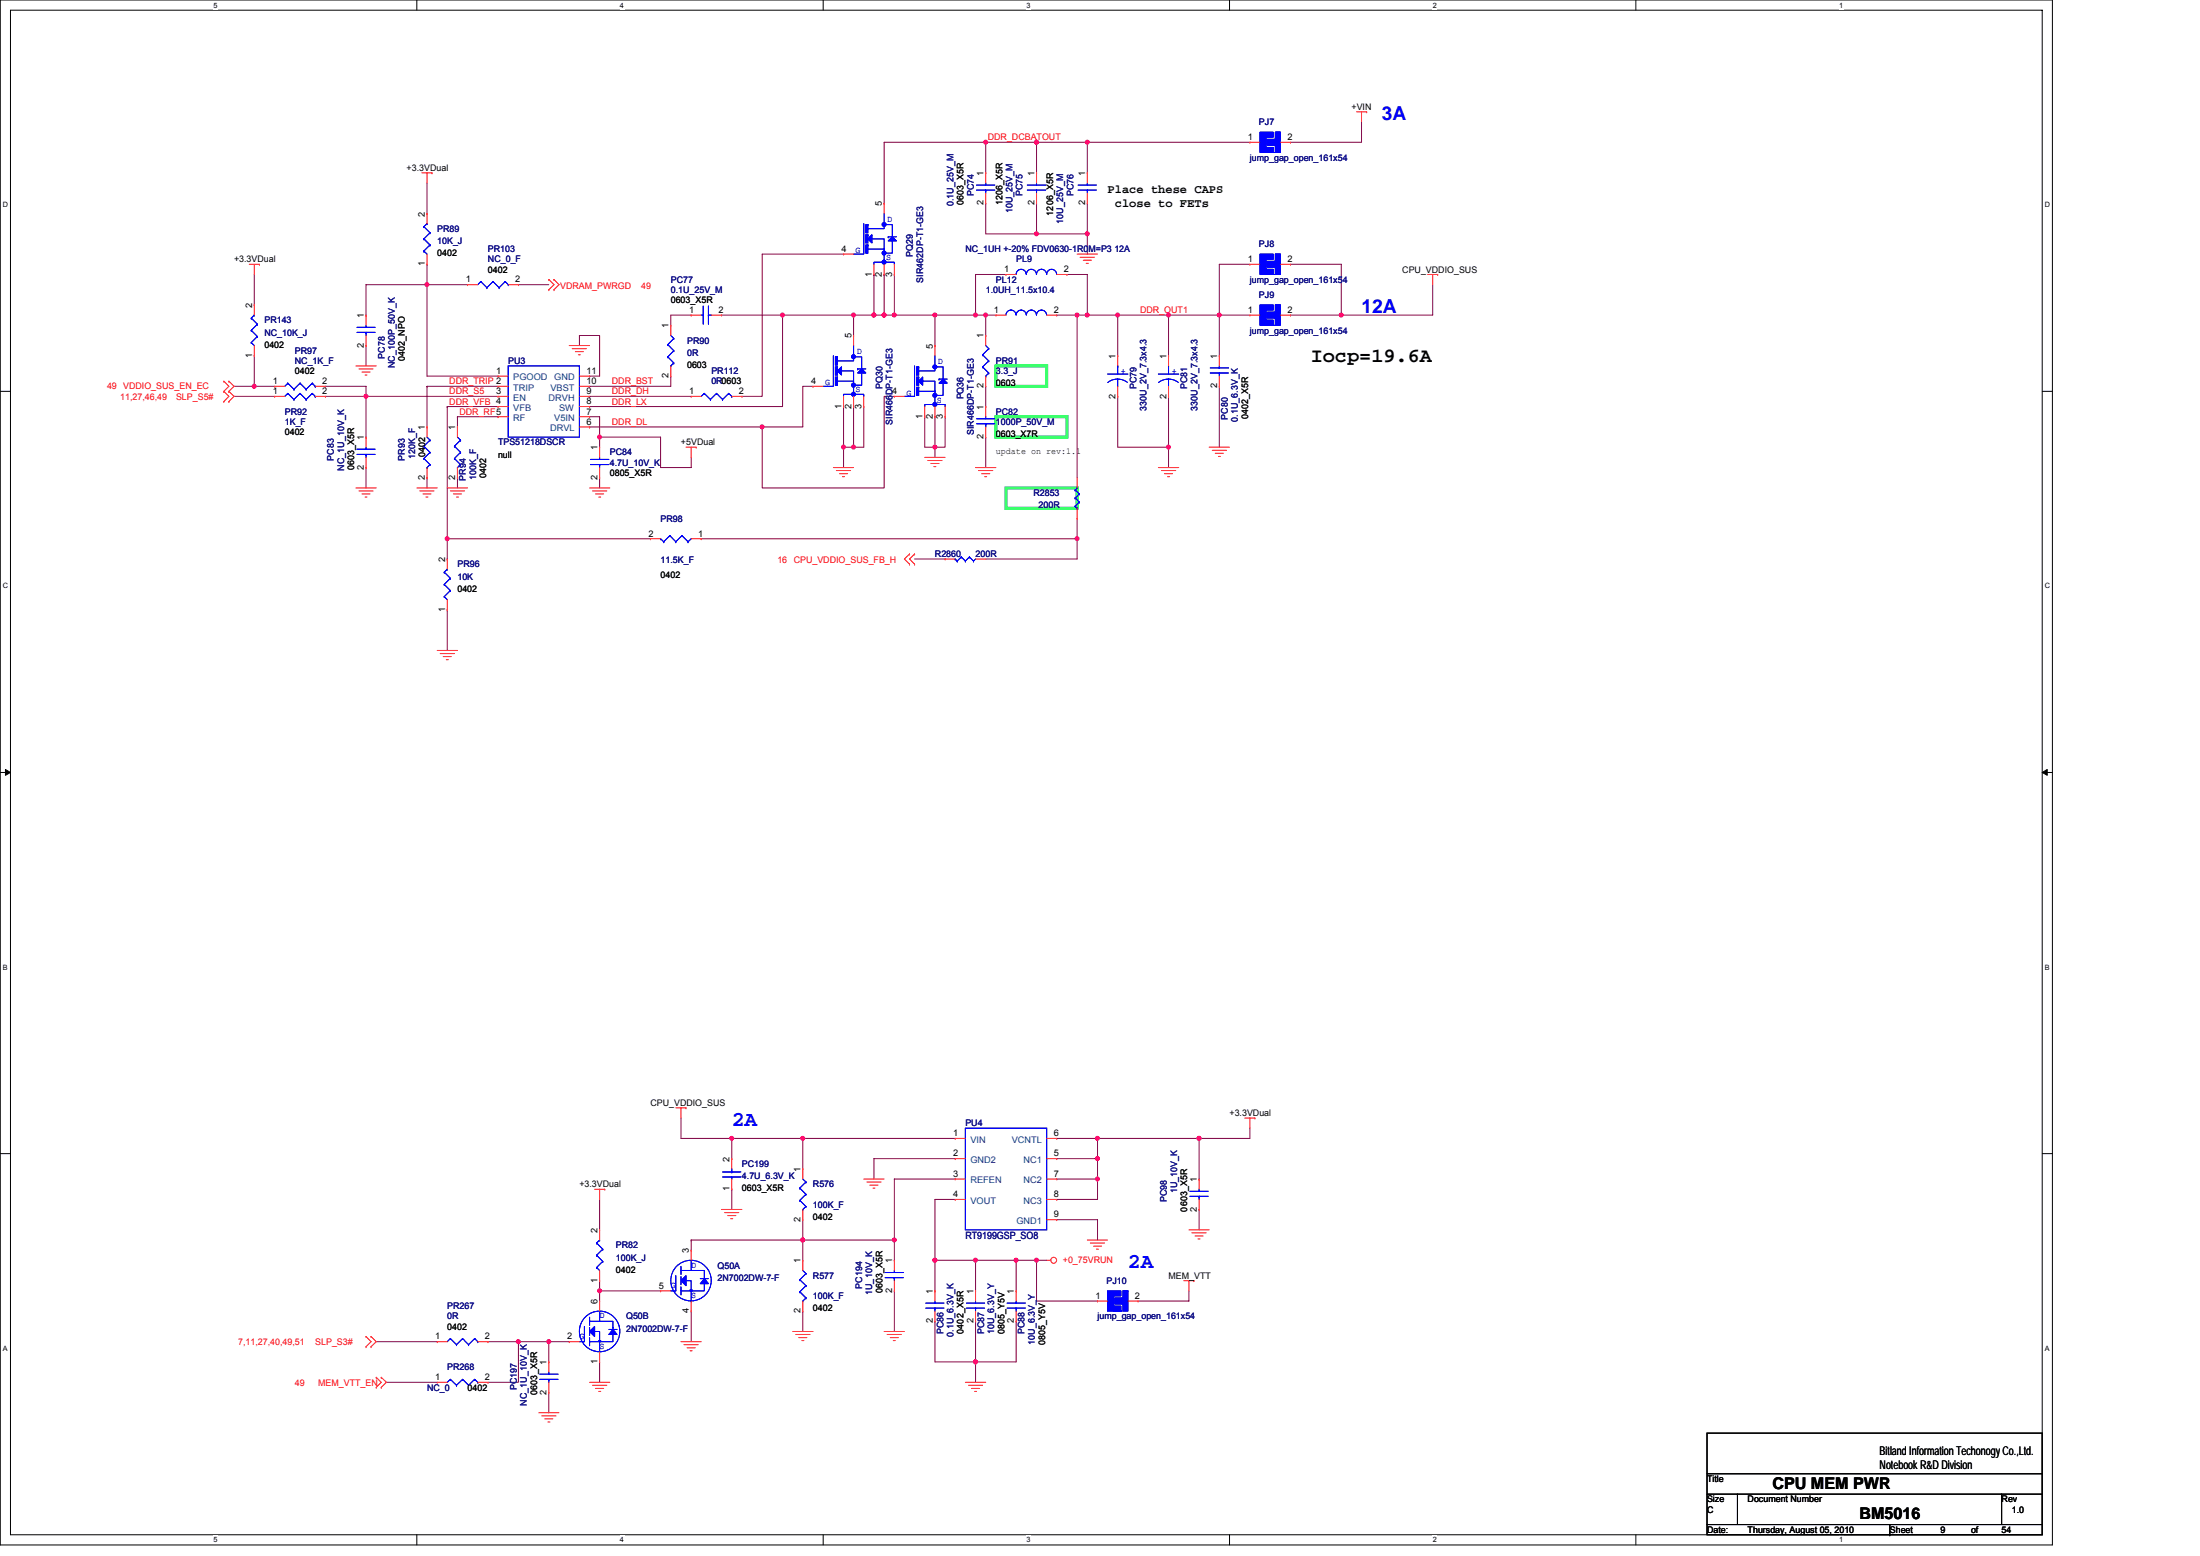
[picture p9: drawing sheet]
<svg xmlns="http://www.w3.org/2000/svg" width="297mm" height="210mm" viewBox="0 0 297 210" stroke-linecap="round" stroke-linejoin="round" font-family="sans-serif">
<path d="M0 0h277.1v208.5h-277.1zM1.4 1.4h274.3v205.7h-274.3z" fill="none" stroke="#000" stroke-width=".14"/>
<g fill="#fff">
<path d="M28.8 .1h.6v1.1h-.6z"/>
<path d="M28.8 207.3h.6v1.1h-.6z"/>
</g>
<path d="M56.3 0v1.4M56.3 207.1v1.4" fill="none" stroke="#000" stroke-width=".14"/>
<g fill="#fff">
<path d="M83.7 .1h.6v1.1h-.6z"/>
<path d="M83.7 207.3h.6v1.1h-.6z"/>
</g>
<path d="M111.1 0v1.4M111.1 207.1v1.4" fill="none" stroke="#000" stroke-width=".14"/>
<g fill="#fff">
<path d="M138.6 .1h.5v1.1h-.5z"/>
<path d="M138.6 207.3h.5v1.1h-.5z"/>
</g>
<path d="M166 0v1.4M166 207.1v1.4" fill="none" stroke="#000" stroke-width=".14"/>
<g fill="#fff">
<path d="M193.4 .1h.6v1.1h-.6z"/>
<path d="M193.4 207.3h.6v1.1h-.6z"/>
</g>
<path d="M220.9 0v1.4M220.9 207.1v1.4" fill="none" stroke="#000" stroke-width=".14"/>
<g fill="#fff">
<path d="M248.3 .1h.6v1.1h-.6z"/>
<path d="M248.3 207.3h.6v1.1h-.6z"/>
<path d="M.4 27.1h.7v1.1h-.7z"/>
<path d="M276.1 27.1h.7v1.1h-.7z"/>
<path d="M.4 78.5h.7v1.1h-.7z"/>
<path d="M276.1 78.5h.7v1.1h-.7z"/>
</g>
<path d="M0 52.8h1.4M275.7 52.8h1.4" fill="none" stroke="#000" stroke-width=".14"/>
<g fill="#fff">
<path d="M.4 130h.7v1.1h-.7z"/>
<path d="M276.1 130h.7v1.1h-.7z"/>
</g>
<path d="M0 104.2h1.4M275.7 104.2h1.4" fill="none" stroke="#000" stroke-width=".14"/>
<path d="M.7 103.8l.7 .4-.7 .4zM275.7 104.2l.7-.4v.8z" fill="#000" stroke="#000" stroke-width=".14"/>
<g fill="#fff">
<path d="M.4 181.4h.7v1.1h-.7z"/>
<path d="M276.1 181.4h.7v1.1h-.7z"/>
</g>
<path d="M0 155.7h1.4M275.7 155.7h1.4M230.5 193.4h45.2v13.7h-45.2zM230.5 198.9h45.2M230.5 201.6h45.2M230.5 205.7h45.2M234.6 201.6v4.1M255.2 207.1h.1M255.2 205.7v1.4M270.3 201.6v4.1" fill="none" stroke="#000" stroke-width=".14"/>
<path d="M134.5 49.4h6.8v2.7h-6.8zM134.5 56.2h9.6v2.8h-9.6zM135.8 65.8h9.6v2.8h-9.6z" fill="none" stroke="#00ff40" stroke-width=".4"/>
<g fill="none" stroke="#800040" stroke-width=".14">
<path d="M133.1 19.2h-13.7v8.2M133.1 19.2h.1M133.1 19.2v4.1M133.1 19.2h13.7M140 19.2h.1M140 19.2v4.1M146.8 19.2h.1M146.8 19.2h22M146.8 19.2v4.1M183.8 16.5v2.7h-9.6M34.3 37v4.1M57.7 38.4h.1"/>
<path d="M57.7 38.4h-8.3v4.1M57.7 35.7v2.7M57.7 24.7v4.1M57.7 38.4v12.4h9.5M57.7 38.4h5.4M70 38.4h4.1M113.9 34.3h-11v19.2h-2.7M118 37h.1M118 37v5.5M119.4 37h.1M119.4 37v5.5M120.8 37h.1"/>
<path d="M120.8 37v5.5M133.1 27.4v4.2h6.9M135.8 37h-4.1v5.5M140 27.4v4.2M140 31.6h.1M140 31.6h6.8M144.1 37h2.7v5.5M146.8 31.6h.1M146.8 27.4v4.2M146.8 31.6v2.7M168.8 35.7h-4.2v6.8M174.2 35.7h6.9v6.8"/>
<path d="M193.4 38.4v4.1h-12.3M31.6 53.5h5.5M34.3 52.1h.1M34.3 48v4.1h-2.7M34.3 52.1h2.8M43.9 53.5h5.5M43.9 52.1h5.5v1.4M49.4 46.6v2.8M49.4 53.5h.1M49.4 53.5h17.8M49.4 53.5v5.5M57.7 52.1h.1"/>
<path d="M57.7 52.1v5.5M57.7 52.1h9.5M60.4 54.9h6.8M60.4 54.9h.1M60.4 54.9v20.5M61.8 56.2h.1M61.8 56.2v1.4M61.8 56.2h5.4M78.2 46.6v-1.3h2.8v5.5h-1.4M79.6 56.2h1.4v2.8M79.6 53.5h.1M79.6 54.9h.1"/>
<path d="M79.6 52.1h.1M79.6 57.6h.1M79.6 53.5h13.7M81 59h8.2v4.1h4.1v-1.4M81 59h.1M81 59v1.3M90.6 50.8v1.3h-11M93.3 42.5h-2.7v1.4M97.4 42.5h8.3v12.4h-26.1M102.9 57.6h.1M105.7 42.5h.1M105.7 42.5h15.1"/>
<path d="M109.8 52.1h-1.4v5.5h-5.5M113.9 54.9v5.4M115.2 54.9v5.4M115.2 42.5v2.8M115.2 42.5h.1M116.6 54.9v5.4h-2.7M119.4 42.5h.1M120.8 42.5h5.4v4.1M120.8 53.5h-1.4v12.3h-16.5v-8.2h-23.3M124.9 56.2v4.1h1.3M126.2 42.5h.1M126.2 56.2v4.1"/>
<path d="M126.2 42.5h6.9M127.6 56.2v4.1h-1.4v1.4M131.7 42.5h.1M133.1 42.5v2.8M133.1 42.5h1.4M133.1 59v4.1M133.1 52.1v2.8M142.7 42.5h2.7M145.4 42.5h.1M145.4 42.5h1.4M145.4 42.5v22M146.8 42.5h.1"/>
<path d="M146.8 42.5h17.8M150.9 42.5h.1M150.9 42.5v5.5M150.9 53.5v6.8h6.9M157.8 42.5h.1M157.8 42.5v5.5M157.8 53.5v6.8M164.6 42.5h4.2M164.6 42.5v5.5M164.6 52.1v8.2M174.2 42.5h6.9M181.1 42.5h.1"/>
<path d="M49.4 63.1v2.7M57.7 64.5v1.3M60.4 72.7h.1M60.4 72.7h27.4M61.8 64.5v1.3M81 64.5v1.3M94.7 72.7h50.7M113.9 60.3v2.8M113.9 60.3h.1M115.2 60.3h.1M123.5 75.4h4.1M126.2 60.3h.1"/>
<path d="M145.4 72.7h.1M145.4 72.7v2.7h-12.3M145.4 70v2.7M157.8 60.3h.1M157.8 60.3v2.8M60.4 82.3v5.5M91.9 150.9v2.7h6.9M98.8 153.6h.1M98.8 153.6h9.6v4.1M98.8 153.6v2.8M108.4 153.6h.1M108.4 153.6h20.6"/>
<path d="M129 156.4h-11v2.7M129 159.1h-8.2v11M142.7 156.4h5.5M142.7 159.1h5.5M142.7 153.6h5.5v2.8M148.2 159.1v2.8h-5.5M148.2 156.4h.1M148.2 153.6h.1M148.2 156.4v2.7M161.9 153.6h.1M161.9 153.6v5.5M168.8 152.3v1.3h-20.6"/>
<path d="M81 174.2h.1M81 174.2h8.2M81 161.9v4.1M81 172.8v1.4M81 174.2v1.4M93.3 167.3v1.4M93.3 167.3h.1M93.3 176.9v4.2M93.3 167.3h27.5M98.8 160.5v2.7M108.4 176.9v2.8M108.4 164.6v2.7"/>
<path d="M108.4 167.3h.1M108.4 167.3v2.8M120.8 174.2v5.5M126.2 170.1h.1M126.2 178.3v5.5h11v-5.5M126.2 170.1v4.1M126.2 170.1h11M129 161.9h-2.8v8.2M131.7 170.1v4.1M131.7 178.3h.1M131.7 170.1h.1M131.7 178.3v8.2"/>
<path d="M137.2 170.1h.1M137.2 170.1h2.8M137.2 170.1v4.1M140 170.1h1.3M140 170.1h.1M140 170.1v5.5h8.2M142.7 164.6h5.5v2.7M160.5 174.2v1.4h-6.8M161.9 163.2v2.8M50.8 181.1h8.2M52.2 186.5h6.8M65.9 181.1h4.1v5.4h-4.1"/>
<path d="M70 181.1h.1M70 181.1h6.9M74.1 187.9v2.7M74.1 181.1v2.7M74.1 181.1h.1M81 183.8v2.7M131.7 183.8h.1"/>
</g>
<g fill="#f0f" stroke="#f0f" stroke-width=".14">
<circle cx="70" cy="181" r=".27"/>
<circle cx="126.2" cy="170.1" r=".27"/>
<circle cx="137.2" cy="170.1" r=".27"/>
<circle cx="131.7" cy="183.8" r=".27"/>
<circle cx="131.7" cy="170.1" r=".27"/>
<circle cx="98.8" cy="153.6" r=".27"/>
<circle cx="108.4" cy="153.6" r=".27"/>
<circle cx="148.2" cy="159.1" r=".27"/>
<circle cx="148.2" cy="156.3" r=".27"/>
<circle cx="120.7" cy="167.3" r=".27"/>
<circle cx="108.4" cy="167.3" r=".27"/>
<circle cx="146.8" cy="42.5" r=".27"/>
<circle cx="80.9" cy="174.2" r=".27"/>
<circle cx="74.1" cy="181" r=".27"/>
<circle cx="161.9" cy="153.6" r=".27"/>
<circle cx="148.2" cy="153.6" r=".27"/>
<circle cx="164.6" cy="42.5" r=".27"/>
<circle cx="181.1" cy="42.5" r=".27"/>
<circle cx="60.4" cy="72.7" r=".27"/>
<circle cx="120.7" cy="42.5" r=".27"/>
<circle cx="57.6" cy="38.4" r=".27"/>
<circle cx="139.9" cy="19.2" r=".27"/>
<circle cx="80.9" cy="59" r=".27"/>
<circle cx="102.9" cy="57.6" r=".27"/>
<circle cx="146.8" cy="19.2" r=".27"/>
<circle cx="133.1" cy="19.2" r=".27"/>
<circle cx="157.8" cy="42.5" r=".27"/>
<circle cx="150.9" cy="42.5" r=".27"/>
<circle cx="157.8" cy="60.3" r=".27"/>
<circle cx="118" cy="42.5" r=".27"/>
<circle cx="49.4" cy="53.5" r=".27"/>
<circle cx="146.8" cy="31.5" r=".27"/>
<circle cx="139.9" cy="31.5" r=".27"/>
<circle cx="145.4" cy="42.5" r=".27"/>
<circle cx="113.9" cy="60.3" r=".27"/>
<circle cx="133.1" cy="42.5" r=".27"/>
<circle cx="131.7" cy="42.5" r=".27"/>
<circle cx="119.4" cy="42.5" r=".27"/>
<circle cx="34.3" cy="52.1" r=".27"/>
<circle cx="145.4" cy="72.7" r=".27"/>
<circle cx="126.2" cy="42.5" r=".27"/>
<circle cx="139.9" cy="170.1" r=".27"/>
<circle cx="115.2" cy="42.5" r=".27"/>
<circle cx="105.6" cy="42.5" r=".27"/>
<circle cx="115.2" cy="60.3" r=".27"/>
<circle cx="126.2" cy="60.3" r=".27"/>
</g>
<g fill="none" stroke="#f00" stroke-width=".14">
<path d="M168.8 19.2h.1M168.8 19.2h1.3M172.9 19.2h1.3M174.2 19.2h.1M183.2 15.1h1.3M183.8 15.1v1.4M184.5 15.1h.1M33.7 35.7h1.3M34.3 35.7v1.3M35 35.7h.1M57 23.3h1.3M57.7 23.3v1.4"/>
<path d="M57.7 35.7h.1M57.7 28.8h.1M57.7 28.8v1.4M57.7 34.3v1.4M58.3 23.3h.1M63.1 38.4h.1M63.1 38.4h1.4M68.6 38.4h1.4M70 38.4h.1M74.1 37.7h.1M74.1 39.1h.1M74.1 37.7l.7 .7-.7 .7"/>
<path d="M74.8 37.7h.1M74.8 39.1h.1M74.8 37.7l.7 .7-.7 .7M113.9 34.3h.1M113.9 34.3h1.3M118 37h.1M118 35.7v1.3M119.4 37h.1M119.4 27.4h.1M119.4 27.4v1.4M119.4 35.7v1.3M120.8 37h.1"/>
<path d="M120.8 35.7v1.3M133.1 23.3h.1M133.1 27.4h.1M133.1 23.3v1.4M133.1 26.1v1.3M135.8 37h.1M135.8 37h1.4M140 23.3h.1M140 27.4h.1M140 23.3v1.4M140 26.1v1.3M142.7 37h1.4"/>
<path d="M144.1 37h.1M145.4 34.3h2.8M145.8 34.7h2M146.3 35.1h1.1M146.7 35.5h.2M146.8 23.3h.1M146.8 27.4h.1M146.8 23.3v1.4M146.8 26.1v1.3M168.8 35.7h.1M168.8 35.7h1.3M172.9 35.7h1.3"/>
<path d="M174.2 35.7h.1M192.8 37h1.3M193.4 37v1.4M194.1 37h.1M30.2 52.8h.1M30.2 51.4h.1M30.2 54.2h.1M30.2 51.4l.7 .7-.7 .7M30.2 52.8l.7 .7-.7 .7M30.9 51.4h.1M30.9 52.8h.1M30.9 54.2h.1"/>
<path d="M30.9 51.4l.7 .7-.7 .7M30.9 52.8l.7 .7-.7 .7M34.3 48h.1M34.3 41.1h.1M34.3 41.1v1.4M34.3 46.6v1.4M37.1 52.1h.1M37.1 53.5h.1M37.1 52.1h1.4M37.1 53.5h1.4M42.6 52.1h1.3M42.6 53.5h1.3"/>
<path d="M43.9 52.1h.1M43.9 53.5h.1M48 49.4h2.8M48.5 49.8h1.9M48.9 50.2h1.1M49.3 50.6h.2M49.4 59h.1M49.4 42.5h.1M49.4 46.6h.1M49.4 42.5v1.4M49.4 45.3v1.3M49.4 59v1.3"/>
<path d="M57.7 57.6h.1M57.7 57.6v1.4M61.8 57.6h.1M61.8 57.6v1.4M67.2 50.8h.1M67.2 52.1h.1M67.2 53.5h.1M67.2 54.9h.1M67.2 56.2h.1M67.2 52.1h1.4M67.2 53.5h1.4M67.2 50.8h1.4"/>
<path d="M67.2 54.9h1.4M67.2 56.2h1.4M76.9 46.6h2.7M77.3 47.1h1.9M77.7 47.5h1.1M78.1 47.9h.3M78.2 52.1h1.4M78.2 53.5h1.4M78.2 50.8h1.4M78.2 54.9h1.4M78.2 56.2h1.4M78.2 57.6h1.4"/>
<path d="M79.6 53.5h.1M79.6 54.9h.1M79.6 56.2h.1M79.6 57.6h.1M79.6 52.1h.1M79.6 50.8h.1M90.6 43.9h.1M90.6 50.8h.1M90.6 43.9v1.4M90.6 49.4v1.4M93.3 42.5h.1M93.3 53.5h.1"/>
<path d="M93.3 53.5h1.4M93.3 42.5h1.4M96.1 42.5h1.3M97.4 42.5h.1M98.8 53.5h1.4M100.2 53.5h.1M109.8 52.1h.1M109.8 52.1h1.3M113.9 54.9h.1M113.9 53.5v1.4M115.2 54.9h.1M115.2 45.3h.1"/>
<path d="M115.2 45.3v1.3M115.2 53.5v1.4M116.6 54.9h.1M116.6 53.5v1.4M120.8 53.5h.1M120.8 53.5h1.3M124.9 56.2h.1M124.9 54.9v1.3M126.2 56.2h.1M126.2 46.6h.1M126.2 46.6v1.4M126.2 54.9v1.3"/>
<path d="M127.6 56.2h.1M127.6 54.9v1.3M133.1 54.9h.1M133.1 59h.1M133.1 45.3h.1M133.1 52.1h.1M133.1 45.3v1.3M133.1 50.8v1.3M133.1 54.9v1.3M133.1 57.6v1.4M134.5 42.5h.1M134.5 42.5h1.3"/>
<path d="M141.3 42.5h1.4M142.7 42.5h.1M150.9 48h.1M150.9 53.5h.1M150.9 48v1.4M150.9 52.1v1.4M157.8 48h.1M157.8 53.5h.1M157.8 48v1.4M157.8 52.1v1.4M164.6 48h.1M164.6 52.1h.1"/>
<path d="M164.6 48v1.4M164.6 50.8v1.3M168.8 42.5h.1M168.8 42.5h1.3M172.9 42.5h1.3M174.2 42.5h.1M48 65.8h2.8M48.5 66.3h1.9M48.9 66.7h1.1M49.3 67.1h.2M49.4 63.1h.1M49.4 61.7v1.4"/>
<path d="M56.3 65.8h2.7M56.7 66.3h1.9M57.1 66.7h1.1M57.5 67.1h.3M57.7 64.5h.1M57.7 63.1v1.4M60.4 65.8h2.7M60.4 75.4h.1M60.4 75.4v1.4M60.8 66.3h1.9M61.2 66.7h1.1M61.6 67.1h.3"/>
<path d="M61.8 64.5h.1M61.8 63.1v1.4M79.6 65.8h2.7M80 66.3h1.9M80.4 66.7h1.1M80.8 67.1h.3M81 60.3h.1M81 64.5h.1M81 60.3v1.4M81 63.1v1.4M87.8 72.7h.1M87.8 72.7h1.4"/>
<path d="M92.6 60.3h1.4M93.3 60.3v1.4M93.3 72.7h1.4M94 60.3h.1M94.7 72.7h.1M112.5 63.1h2.7M112.9 63.5h1.9M113.3 63.9h1.1M113.7 64.3h.3M122.8 74.8h.1M122.8 76.1h.1M122.8 74.8l-.7 .6 .7 .7"/>
<path d="M123.5 74.8h.1M123.5 76.1h.1M123.5 74.8l-.7 .6 .7 .7M124.9 61.7h2.7M125.3 62.1h1.9M125.7 62.5h1.1M126.1 63h.3M127.6 75.4h.1M127.6 75.4h1.4M131.7 63.1h2.8M131.7 75.4h1.4M132.1 63.5h1.9"/>
<path d="M132.5 63.9h1.1M132.9 64.3h.3M145.4 64.5v1.3M145.4 70h.1M145.4 68.6v1.4M156.4 63.1h2.7M156.8 63.5h1.9M157.2 63.9h1.1M157.6 64.3h.3M163.3 60.3h2.7M163.7 60.8h1.9M164.1 61.2h1.1"/>
<path d="M164.5 61.6h.3M59 87.8h2.8M59.4 88.2h2M59.8 88.6h1.1M60.3 89h.2M60.4 82.3h.1M60.4 80.9v1.4M91.2 149.5h1.4M91.9 149.5v1.4M92.6 149.5h.1M98.8 156.4h.1M98.8 156.4v1.3"/>
<path d="M98.8 159.1v1.4M108.4 157.7h.1M108.4 157.7v1.4M116.6 159.1h2.8M117 159.5h2M117.5 159.9h1.1M129 156.4h.1M129 153.6h.1M129 159.1h.1M129 156.4h1.3M129 153.6h1.3M129 159.1h1.3"/>
<path d="M141.3 156.4h1.4M141.3 153.6h1.4M141.3 159.1h1.4M142.7 156.4h.1M142.7 153.6h.1M142.7 159.1h.1M161.9 159.1h.1M161.9 159.1v1.4M168.1 150.9h1.3M168.8 150.9v1.4M169.4 150.9h.1M80.3 160.5h1.4"/>
<path d="M81 160.5v1.4M81 172.8h.1M81 166h.1M81 175.6h.1M81 166v1.3M81 171.4v1.4M81 175.6v1.3M81.7 160.5h.1M89.2 174.2h.1M89.2 174.2h1.4M93.3 168.7h.1M93.3 176.9h.1"/>
<path d="M93.3 168.7v1.4M93.3 175.6v1.3M97.4 163.2h2.8M97.8 163.6h2M98.3 164h1.1M98.7 164.5h.2M98.8 160.5h.1M107 179.7h2.8M108.4 170.1h.1M108.4 176.9h.1M108.4 164.6h.1M108.4 163.2v1.4"/>
<path d="M108.4 170.1v1.3M108.4 175.6v1.3M117.9 160.3h.2M119.4 179.7h2.7M120.8 170.1h.1M120.8 174.2h.1M120.8 170.1v1.3M120.8 172.8v1.4M126.2 174.2h.1M126.2 178.3h.1M126.2 174.2v1.4M126.2 176.9v1.4"/>
<path d="M129 161.9h.1M129 161.9h1.3M131.7 174.2h.1M131.7 178.3h.1M131.7 174.2v1.4M131.7 176.9v1.4M137.2 174.2h.1M137.2 178.3h.1M137.2 174.2v1.4M137.2 176.9v1.4M141.3 170.1h.6M141.3 161.9h1.4"/>
<path d="M141.3 164.6h1.4M142.7 161.9h.1M142.7 164.6h.1M146.8 167.3h2.7M147.2 167.7h1.9M147.6 168.2h1.1M148 168.6h.3M148.2 175.6h.1M148.2 175.6h1.3M152.3 175.6h1.4M153.7 175.6h.1M159.8 172.8h1.4"/>
<path d="M160.5 166h2.8M160.5 172.8v1.4M160.9 166.4h2M161.2 172.8h.1M161.4 166.8h1.1M161.8 167.2h.2M161.9 163.2h.1M161.9 161.9v1.3M49.4 181.7h.1M49.4 180.4h.1M49.4 180.4l.7 .7-.7 .6M50.1 180.4h.1"/>
<path d="M50.1 181.7h.1M50.1 180.4l.7 .7-.7 .6M50.8 187.2h.1M50.8 185.9h.1M50.8 185.9l.7 .6-.7 .7M51.5 185.9h.1M51.5 187.2h.1M51.5 185.9l.7 .6-.7 .7M59 181.1h.1M59 186.5h.1M59 181.1h1.4M59 186.5h1.4"/>
<path d="M64.5 181.1h1.4M64.5 186.5h1.4M65.9 181.1h.1M65.9 186.5h.1M72.7 190.6h2.8M73.1 191.1h2M73.6 191.5h1.1M74 191.9h.2M74.1 183.8h.1M74.1 187.9h.1M74.1 183.8v1.4M74.1 186.5v1.4"/>
<path d="M76.9 181.1h.1M76.9 181.1h1.3M79.6 186.5h2.7M80 186.9h1.9M80.4 187.4h1.1M80.8 187.8h.3M81 183.8h.1M81 182.4v1.4M91.9 181.1h2.8M92.3 181.5h2M92.8 181.9h1.1M93.2 182.3h.2"/>
<path d="M107.4 180.1h2M107.8 180.5h1.1M108.3 180.9h.2M119.8 180.1h1.9M120.2 180.5h1.1M120.6 180.9h.3M130.3 186.5h2.8M130.8 186.9h1.9M131.2 187.4h1.1M131.6 187.8h.2"/>
<circle cx="142.3" cy="170.1" r=".4"/>
</g>
<g fill="none" stroke="#00f" stroke-width=".14">
<path d="M172.2 17.8h.7M57.2 33.9h.1M57.2 32.2h.1M57.2 30.6h.1M57.2 33.9l.5 .4M57.2 32.2l.9 .9M57.2 30.6l.9 .8M57.7 30.2h.1M57.7 30.2l-.5 .4M58.1 33.1h.1M58.1 31.4h.1M58.1 33.1l-.9 .8"/>
<path d="M58.1 31.4l-.9 .8M64.9 38h.1M64.9 38l-.4 .4M64.9 38l.8 .8M65.7 38.8h.1M66.6 38h.1M66.6 38l-.9 .8M66.6 38l.8 .8M67.4 38.8h.1M68.2 38h.1M68.2 38l-.8 .8M68.2 38l.4 .4"/>
<path d="M68.6 38.4h.1M116.6 30.2v4.1h-1.4M117.2 33.6h2.2M117.2 32.2h2.2v1.4M118 35.7v-.3h2.8v.3M119.4 28.8v2.1h-2.2M119.4 33.6v2.1M119.4 30.3h1.1v3.9h-1.1M119.9 32h.1M119.9 32h1.1M131.8 25.7h2.5M131.8 25h2.5"/>
<path d="M133.1 24.7v.3M133.1 25.7h.1M133.1 25.7v.4M137.2 37a.68 .68 0 0 1 .7-.7 .68 .68 0 0 1 .7 .7 .69 .69 0 0 1 .6-.7 .69 .69 0 0 1 .7 .7 .69 .69 0 0 1 .7-.7 .69 .69 0 0 1 .7 .7M138.7 25.7h2.5M138.7 25h2.5M140 24.7v.3M140 25.7h.1M140 25.7v.4M141.3 37a.67 .67 0 0 1 .7-.7 .67 .67 0 0 1 .7 .7M145.6 25.7h2.4M145.6 25h2.4"/>
<path d="M146.8 24.7v.3M146.8 25.7h.1M146.8 25.7v.4M172.2 34.3h.7M33.9 46.2h.1M33.9 44.6h.1M33.9 42.9h.1M33.9 46.2l.4 .4M33.9 44.6l.9 .8M33.9 42.9l.9 .9M34.3 42.5h.1M34.3 42.5l-.4 .4"/>
<path d="M34.8 45.4h.1M34.8 43.8h.1M34.8 45.4l-.9 .8M34.8 43.8l-.9 .8M38.9 51.7h.1M38.9 53.1h.1M38.9 51.7l-.4 .4M38.9 51.7l.8 .8M38.9 53.1l-.4 .4M38.9 53.1l.8 .8M39.7 52.5h.1M39.7 53.9h.1"/>
<path d="M40.5 51.7h.1M40.5 53.1h.1M40.5 51.7l-.8 .8M40.5 51.7l.8 .8M40.5 53.1l-.8 .8M40.5 53.1l.8 .8M41.3 52.5h.1M41.3 53.9h.1M42.2 51.7h.1M42.2 53.1h.1M42.2 51.7l-.9 .8M42.2 51.7l.4 .4"/>
<path d="M42.2 53.1l-.9 .8M42.2 53.1l.4 .4M42.6 52.1h.1M42.6 53.5h.1M48.2 44.9h2.4M48.2 44.2h2.4M49.4 43.9v.3M49.4 44.9h.1M49.4 44.9v.4M57.7 59l.4 .4M58.1 59.4h.1M58.1 59.4l-.9 .8"/>
<path d="M61.8 59l.4 .4M62.2 59.4h.1M62.2 59.4l-.8 .8M68.6 49.4h9.6v9.6h-9.6zM90.2 46.5h.1M90.2 48.2h.1M90.2 46.5l.8 .8M90.2 48.2l.8 .8M90.6 49.4h.1M90.6 45.3l.4 .4M91 45.7h.1M91 47.3h.1"/>
<path d="M91 49h.1M91 45.7l-.8 .8M91 47.3l-.8 .9M91 49l-.4 .4M94.7 42.5h.3M95 41.3v2.5M95.1 53.1h.1M95.1 53.1l-.4 .4M95.1 53.1l.8 .8M95.6 41.3v2.5M95.6 42.5h.1M95.6 42.5h.5"/>
<path d="M95.9 53.9h.1M96.7 53.1h.1M96.7 53.1l-.8 .8M96.7 53.1l.9 .8M97.6 53.9h.1M98.4 53.1h.1M98.4 53.1l-.8 .8M98.4 53.1l.4 .4M98.8 53.5h.1M112.5 48v4.1h-1.4M113.1 51.4h2.1M113.1 50.1h2.1v1.3"/>
<path d="M113.9 53.5v-.3h2.7v.3M115.2 46.6v2.1h-2.1M115.2 51.4v2.1M115.2 48.2h1.1v3.8h-1.1M115.8 49.8h.1M115.8 49.8h1.1M123.5 49.4v4.1h-1.4M124 52.8h2.2M124 51.4h2.2v1.4M124.9 54.9v-.3h2.7v.3M126.2 48v2.1h-2.2M126.2 52.8v2.1"/>
<path d="M126.2 49.5h1.1v3.9h-1.1M126.8 51.2h.1M126.8 51.2h1.1M131.8 57.2h2.5M131.8 56.5h2.5M132.7 47.9h.1M132.7 49.5h.1M132.7 47.9l.8 .8M132.7 49.5l.8 .8M133.1 56.2v.3M133.1 57.2h.1M133.1 50.8h.1"/>
<path d="M133.1 57.2v.4M133.1 46.6l.4 .5M133.5 47.1h.1M133.5 48.7h.1M133.5 50.3h.1M133.5 47.1l-.8 .8M133.5 48.7l-.8 .8M133.5 50.3l-.4 .5M135.8 42.5a.68 .68 0 0 1 .7-.7 .68 .68 0 0 1 .7 .7M137.2 42.5a.68 .68 0 0 1 .7-.7 .68 .68 0 0 1 .7 .7 .69 .69 0 0 1 .6-.7 .69 .69 0 0 1 .7 .7 .69 .69 0 0 1 .7-.7 .69 .69 0 0 1 .7 .7M149.5 50.5h2.8M150.9 51.2v.9"/>
<path d="M150.9 49.4h.1M150.9 49.4v1.1M152.2 51.6a2.14 2.14 0 0 0-1.3-.4 2.05 2.05 0 0 0-1.3 .4M156.4 50.5h2.7M157.8 51.2a2.14 2.14 0 0 1 1.3 .4M157.8 51.2a2.05 2.05 0 0 0-1.4 .4M157.8 51.2v.9M157.8 49.4h.1M157.8 49.4v1.1M163.4 50.3h2.5M163.4 49.7h2.5M164.6 49.4v.3"/>
<path d="M164.6 50.3h.1M164.6 50.3v.5M172.2 41.1h.7M48.2 61.3h2.4M48.2 60.6h2.4M49.4 60.3v.3M49.4 61.3h.1M49.4 61.3v.4M57.2 60.2h.1M57.2 61.9h.1M57.2 60.2l.9 .8M57.2 61.9l.9 .8"/>
<path d="M57.7 63.1h.1M58.1 61h.1M58.1 62.7h.1M58.1 61l-.9 .9M58.1 62.7l-.4 .4M60 78.9h.1M60 77.2h.1M60 78.9l.8 .8M60 77.2l.8 .8M60.4 76.8h.1M60.4 76.8l-.4 .4M60.8 79.7h.1"/>
<path d="M60.8 78h.1M60.8 79.7l-.8 .8M60.8 78l-.8 .9M61.4 60.2h.1M61.4 61.9h.1M61.4 60.2l.8 .8M61.4 61.9l.8 .8M61.8 63.1h.1M62.2 61h.1M62.2 62.7h.1M62.2 61l-.8 .9M62.2 62.7l-.4 .4"/>
<path d="M79.7 62.7h2.5M79.7 62h2.5M81 61.7v.3M81 62.7h.1M81 62.7v.4M89.2 72.7h.1M89.2 72.7l.4 .4M89.6 73.1h.1M90.4 72.3h.1M90.4 72.3l.8 .8M90.4 72.3l-.8 .8M91.2 73.1h.1"/>
<path d="M92.1 72.3h.1M92.1 72.3l.8 .8M92.1 72.3l-.9 .8M92.9 73.1h.1M93.3 72.7l-.4 .4M129 75.4h.1M129 75.4l.2 .3M129.2 75.7h.1M129.8 75.2h.1M129.8 75.2l.5 .5M129.8 75.2l-.6 .5M130.3 75.7h.1"/>
<path d="M130.9 75.2h.1M130.9 75.2l.5 .5M130.9 75.2l-.6 .5M131.4 75.7h.1M131.7 75.4l-.3 .3M145.2 66.1h.1M145.2 67.2h.1M145.2 68.3h.1M145.2 66.1l.5 .6M145.2 67.2l.5 .6M145.2 68.3l.2 .3M145.4 68.6h.1"/>
<path d="M145.4 65.8l-.2 .3M145.7 66.7h.1M145.7 67.8h.1M145.7 66.7l-.5 .5M145.7 67.8l-.5 .5M60 80.5h.1M60 80.5l.4 .4M97.6 158.2h2.4M97.6 158.8h2.4M98.8 158.8v.3M98.8 158.2h.1M98.8 157.7v.5"/>
<path d="M108.4 159.1l.4 .4M108.8 159.5h.1M108.8 159.5l-.8 .8M130.3 152.3h11v13.7h-11zM78.9 179v2.1h-.7M79.6 178.3h1.4M79.6 179.1v1.1M79.6 177.8v1.1M80.3 179.7h.7v1.4h-1.4M80.6 171h.1M80.6 169.4h.1M80.6 167.7h.1"/>
<path d="M80.6 171l.4 .4M80.6 169.4l.8 .8M80.6 167.7l.8 .9M81 167.3h.1M81 178.3h1.8v1.1M81 176.9v1.4M81 167.3l-.4 .4M81.4 170.2h.1M81.4 168.6h.1M81.4 170.2l-.8 .8M81.4 168.6l-.8 .8M82.2 179.4h1.1"/>
<path d="M91.2 172.1v2.1h-.6M91.9 171.4h1.4M91.9 172.3v1.1M91.9 173.7v1.1M91.9 170.9v1.1M92.6 172.8h.7v1.4h-1.4M93.2 174.2v-.1h.2v.1h-.1M93.3 171.4h1.8v1.2M93.3 170.1v1.3M93.3 175.6h.1M93.3 174.2v1.4M94.5 172.6h1.1"/>
<path d="M95.1 173.2v1h-1.8M108 172.7h.1M108 174.3h.1M108 160.3h.1M108 162h.1M108 172.7l.8 .8M108 174.3l.8 .9M108 160.3l.8 .9M108 162l.8 .8M108.4 175.6h.1M108.4 163.2h.1M108.4 171.4l.4 .5"/>
<path d="M108.8 171.9h.1M108.8 173.5h.1M108.8 175.2h.1M108.8 161.2h.1M108.8 162.8h.1M108.8 171.9l-.8 .8M108.8 173.5l-.8 .8M108.8 175.2l-.4 .4M108.8 161.2l-.8 .8M108.8 162.8l-.4 .4M119.5 172.4h2.5M119.5 171.7h2.5"/>
<path d="M120.8 171.4v.3M120.8 172.4h.1M120.8 172.4v.4M125 176.5h2.5M125 175.9h2.5M126.2 175.6v.3M126.2 176.5h.1M126.2 176.5v.4M130.5 176.5h2.4M130.5 175.9h2.4M131.7 175.6v.3M131.7 176.5h.1"/>
<path d="M131.7 176.5v.4M136 176.5h2.4M136 175.9h2.4M137.2 175.6v.3M137.2 176.5h.1M137.2 176.5v.4M151.6 174.2h.7M160.7 161.4h2.4M160.7 160.8h2.4M161.9 160.5v.3M161.9 161.4h.1M161.9 161.4v.5"/>
<path d="M60.8 180.6h.1M60.8 186.1h.1M60.8 180.6l-.4 .5M60.8 180.6l.8 .9M60.8 186.1l-.4 .4M60.8 186.1l.8 .8M61.6 181.5h.1M61.6 186.9h.1M62.5 180.6h.1M62.5 186.1h.1M62.5 180.6l-.9 .9M62.5 180.6l.8 .9"/>
<path d="M62.5 186.1l-.9 .8M62.5 186.1l.8 .8M63.3 181.5h.1M63.3 186.9h.1M64.1 180.6h.1M64.1 186.1h.1M64.1 180.6l-.8 .9M64.1 180.6l.4 .5M64.1 186.1l-.8 .8M64.1 186.1l.4 .4M64.5 181.1h.1M64.5 186.5h.1"/>
<path d="M72.9 186.1h2.5M72.9 185.4h2.5M74.1 185.2v.2M74.1 186.1h.1M74.1 186.1v.4M79.6 180.5v1.1M80.8 181.1v-.2h.3v.2h-.1M81 182.4h.1M81 181.1v1.3M82.8 180.1v1h-1.8"/>
<circle cx="81" cy="179.7" r="2.74"/>
<circle cx="93.3" cy="172.8" r="2.74"/>
</g>
<g fill="#00f" stroke="#00f" stroke-width=".14">
<path d="M120.5 32l.5 .5h-1.1z" fill-rule="evenodd"/>
<path d="M117.2 32.2l.5-.5v1.1z" fill-rule="evenodd"/>
<path d="M116.9 30.3v1.1h.3v-1.1z" fill-rule="evenodd"/>
<path d="M116.9 31.7v1.1h.3v-1.1z" fill-rule="evenodd"/>
<path d="M116.9 33.1v1.1h.3v-1.1z" fill-rule="evenodd"/>
<path d="M120.5 32l.5 .5h-1.1z" fill-rule="evenodd"/>
<path d="M117.2 32.2l.5-.5v1.1z" fill-rule="evenodd"/>
<path d="M116.9 30.3v1.1h.3v-1.1z" fill-rule="evenodd"/>
<path d="M116.9 31.7v1.1h.3v-1.1z" fill-rule="evenodd"/>
<path d="M116.9 33.1v1.1h.3v-1.1z" fill-rule="evenodd"/>
<path d="M170.1 17.8h1.8v.7h-1v1.4h1v.7h-1h1.1h-1.9z" fill-rule="evenodd"/>
<path d="M171.1 18.8h1.1v-1h.7v2.8h-.7v-1h-1.1z" fill-rule="evenodd"/>
<path d="M170.1 17.8h1.8v.7h-1v1.4h1v.7h-1h1.1h-1.9z" fill-rule="evenodd"/>
<path d="M171.1 18.8h1.1v-1h.7v2.8h-.7v-1h-1.1z" fill-rule="evenodd"/>
<path d="M116.3 49.8l.6 .5h-1.1z" fill-rule="evenodd"/>
<path d="M113.1 50.1l.5-.6v1.1z" fill-rule="evenodd"/>
<path d="M112.8 48.2v1.1h.3v-1.1z" fill-rule="evenodd"/>
<path d="M112.8 49.5v1.1h.3v-1.1z" fill-rule="evenodd"/>
<path d="M112.8 50.9v1.1h.3v-1.1z" fill-rule="evenodd"/>
<path d="M116.3 49.8l.6 .5h-1.1z" fill-rule="evenodd"/>
<path d="M113.1 50.1l.5-.6v1.1z" fill-rule="evenodd"/>
<path d="M112.8 48.2v1.1h.3v-1.1z" fill-rule="evenodd"/>
<path d="M112.8 49.5v1.1h.3v-1.1z" fill-rule="evenodd"/>
<path d="M112.8 50.9v1.1h.3v-1.1z" fill-rule="evenodd"/>
<path d="M127.3 51.2l.6 .5h-1.1z" fill-rule="evenodd"/>
<path d="M124 51.4l.6-.5v1.1z" fill-rule="evenodd"/>
<path d="M123.8 49.5v1.1h.2v-1.1z" fill-rule="evenodd"/>
<path d="M123.8 50.9v1.1h.2v-1.1z" fill-rule="evenodd"/>
<path d="M123.8 52.3v1.1h.2v-1.1z" fill-rule="evenodd"/>
<path d="M127.3 51.2l.6 .5h-1.1z" fill-rule="evenodd"/>
<path d="M124 51.4l.6-.5v1.1z" fill-rule="evenodd"/>
<path d="M123.8 49.5v1.1h.2v-1.1z" fill-rule="evenodd"/>
<path d="M123.8 50.9v1.1h.2v-1.1z" fill-rule="evenodd"/>
<path d="M123.8 52.3v1.1h.2v-1.1z" fill-rule="evenodd"/>
<path d="M170.1 34.3h1.8v.7h-1v1.3h1v.7h-1h1.1h-1.9z" fill-rule="evenodd"/>
<path d="M171.1 35.3h1.1v-1h.7v2.7h-.7v-.9h-1.1z" fill-rule="evenodd"/>
<path d="M170.1 34.3h1.8v.7h-1v1.3h1v.7h-1h1.1h-1.9z" fill-rule="evenodd"/>
<path d="M171.1 35.3h1.1v-1h.7v2.7h-.7v-.9h-1.1z" fill-rule="evenodd"/>
<path d="M170.1 41.1h1.8v.7h-1v1.4h1v.7h-1h1.1h-1.9z" fill-rule="evenodd"/>
<path d="M171.1 42.1h1.1v-1h.7v2.8h-.7v-1h-1.1z" fill-rule="evenodd"/>
<path d="M170.1 41.1h1.8v.7h-1v1.4h1v.7h-1h1.1h-1.9z" fill-rule="evenodd"/>
<path d="M171.1 42.1h1.1v-1h.7v2.8h-.7v-1h-1.1z" fill-rule="evenodd"/>
<path d="M79.6 179.7l.7-.7v1.4z" fill-rule="evenodd"/>
<path d="M82.8 179.4l.5 .7h-1.1z" fill-rule="evenodd"/>
<path d="M79.6 179.7l.7-.7v1.4z" fill-rule="evenodd"/>
<path d="M82.8 179.4l.5 .7h-1.1z" fill-rule="evenodd"/>
<path d="M91.9 172.8l.7-.7v1.4z" fill-rule="evenodd"/>
<path d="M95.1 172.6l.5 .6h-1.1z" fill-rule="evenodd"/>
<path d="M91.9 172.8l.7-.7v1.4z" fill-rule="evenodd"/>
<path d="M95.1 172.6l.5 .6h-1.1z" fill-rule="evenodd"/>
<path d="M149.5 174.2h1.8v.7h-.9v1.4h.9v.6h-.9h1.1h-2z" fill-rule="evenodd"/>
<path d="M150.5 175.2h1.1v-1h.7v2.7h-.7v-.9h-1.1z" fill-rule="evenodd"/>
<path d="M149.5 174.2h1.8v.7h-.9v1.4h.9v.6h-.9h1.1h-2z" fill-rule="evenodd"/>
<path d="M150.5 175.2h1.1v-1h.7v2.7h-.7v-.9h-1.1z" fill-rule="evenodd"/>
<circle cx="119.4" cy="30.3" r=".27"/>
<circle cx="119.4" cy="34.1" r=".27"/>
<circle cx="119.4" cy="35.4" r=".27"/>
<circle cx="115.2" cy="48.1" r=".27"/>
<circle cx="115.2" cy="52" r=".27"/>
<circle cx="115.2" cy="53.2" r=".27"/>
<circle cx="126.2" cy="49.5" r=".26"/>
<circle cx="126.2" cy="53.3" r=".27"/>
<circle cx="126.2" cy="54.6" r=".27"/>
</g>
<g font-size="2.9" fill="#00f">
<text x="98.8" y="151.9">2A</text>
<text x="152.3" y="171.1">2A</text>
</g>
<text font-size="2.7" x="177" y="48.9">Iocp=19.6A</text>
<g font-size="2.6" fill="#00f">
<text x="186.6" y="16.1">3A</text>
<text x="183.8" y="42.2">12A</text>
</g>
<g font-size="2.2">
<text x="239.3" y="200.9">CPU MEM PWR</text>
<text x="251.1" y="205">BM5016</text>
</g>
<g font-size="1.6">
<text x="149.5" y="26.1">Place these CAPS</text>
<text x="150.5" y="27.9">close to FETs</text>
<text x="253.8" y="196.3">Bitland Information Techonogy Co.,Ltd.</text>
<text x="253.8" y="198.3">Notebook R&amp;D Division</text>
</g>
<text font-size="1.4" fill="#000080" x="130.3" y="167.2">RT9199GSP_SO8</text>
<g font-size="1.2" fill="#000080">
<text x="170" y="16.9">PJ7</text>
<text x="168.8" y="21.7">jump_gap_open_161x54</text>
<text x="128.8" y="27.9" transform="rotate(-90 128.8 27.9)">0.1U_25V_M</text>
<text x="131.5" y="26.5" transform="rotate(-90 131.5 26.5)">PC74</text>
<text x="136.7" y="28.8" transform="rotate(-90 136.7 28.8)">10U_25V_M</text>
<text x="138.1" y="26.5" transform="rotate(-90 138.1 26.5)">PC75</text>
<text x="144.9" y="26.5" transform="rotate(-90 144.9 26.5)">PC76</text>
<text x="59" y="31.3">PR89</text>
<text x="59" y="33">10K_J</text>
<text x="65.9" y="34">PR103</text>
<text x="65.9" y="35.4">NC_0_F</text>
<text x="123.3" y="34.7" transform="rotate(-90 123.3 34.7)">PQ29</text>
<text x="130.3" y="34">NC_1UH +-20% FDV0630-1R0M=P3 12A</text>
<text x="137.2" y="35.4">PL9</text>
<text x="143.5" y="30.2" transform="rotate(-90 143.5 30.2)">10U_25V_M</text>
<text x="170" y="33.4">PJ8</text>
<text x="90.6" y="38.2">PC77</text>
<text x="90.6" y="39.5">0.1U_25V_M</text>
<text x="124.6" y="38.1" transform="rotate(-90 124.6 38.1)">SIR462DP-T1-GE3</text>
<text x="133.1" y="39.5">1.0UH_11.5x10.4</text>
<text x="134.5" y="38.2">PL12</text>
<text x="168.8" y="38.2">jump_gap_open_161x54</text>
<text x="170" y="40.2">PJ9</text>
<text x="35.7" y="43.6">PR143</text>
<text x="35.7" y="45.3">NC_10K_J</text>
<text x="39.8" y="47.8">PR97</text>
<text x="92.8" y="46.4">PR90</text>
<text x="168.8" y="45">jump_gap_open_161x54</text>
<text x="39.8" y="49.1">NC_1K_F</text>
<text x="51.9" y="48.4" transform="rotate(-90 51.9 48.4)">PC78</text>
<text x="53.3" y="49.7" transform="rotate(-90 53.3 49.7)">NC_100P_50V_K</text>
<text x="68.6" y="49.1">PU3</text>
<text x="92.8" y="48">0R</text>
<text x="96.1" y="50.5">PR112</text>
<text x="96.1" y="51.9">0R0603</text>
<text x="119.1" y="52.5" transform="rotate(-90 119.1 52.5)">PQ30</text>
<text x="130.1" y="53.9" transform="rotate(-90 130.1 53.9)">PQ36</text>
<text x="134.5" y="49.1">PR91</text>
<text x="134.5" y="50.5">3.3_J</text>
<text x="153.4" y="52.5" transform="rotate(-90 153.4 52.5)">PC79</text>
<text x="160.3" y="52.5" transform="rotate(-90 160.3 52.5)">PC81</text>
<text x="38.5" y="56">PR92</text>
<text x="38.5" y="57.4">1K_F</text>
<text x="120.5" y="57.3" transform="rotate(-90 120.5 57.3)">SIR466DP-T1-GE3</text>
<text x="131.5" y="58.7" transform="rotate(-90 131.5 58.7)">SIR466DP-T1-GE3</text>
<text x="134.5" y="56">PC82</text>
<text x="134.5" y="57.4">1000P_50V_M</text>
<text x="154.8" y="55.4" transform="rotate(-90 154.8 55.4)">330U_2V_7.3x4.3</text>
<text x="161.7" y="55.4" transform="rotate(-90 161.7 55.4)">330U_2V_7.3x4.3</text>
<text x="165.8" y="56.6" transform="rotate(-90 165.8 56.6)">PC80</text>
<text x="167.1" y="56.9" transform="rotate(-90 167.1 56.9)">0.1U_6.3V_K</text>
<text x="45.1" y="62.1" transform="rotate(-90 45.1 62.1)">PC83</text>
<text x="46.5" y="63.5" transform="rotate(-90 46.5 63.5)">NC_1U_10V_K</text>
<text x="54.7" y="62.1" transform="rotate(-90 54.7 62.1)">PR93</text>
<text x="56" y="62" transform="rotate(-90 56 62)">120K_F</text>
<text x="62.9" y="64.9" transform="rotate(-90 62.9 64.9)">PR94</text>
<text x="64.3" y="64.7" transform="rotate(-90 64.3 64.7)">100K_F</text>
<text x="67.2" y="60.1">TPS51218DSCR</text>
<text x="82.3" y="61.5">PC84</text>
<text x="82.3" y="62.8">4.7U_10V_K</text>
<text x="89.2" y="70.4">PR98</text>
<text x="139.5" y="67">R2853</text>
<text x="140.2" y="68.6">200R</text>
<text x="61.8" y="76.6">PR96</text>
<text x="89.2" y="76">11.5K_F</text>
<text x="126.2" y="75.2">R2860</text>
<text x="131.7" y="75.2">200R</text>
<text x="61.8" y="78.2">10K</text>
<text x="130.3" y="152">PU4</text>
<text x="100.2" y="157.5">PC199</text>
<text x="100.2" y="159.1">4.7U_6.3V_K</text>
<text x="109.8" y="160.2">R576</text>
<text x="158.9" y="161" transform="rotate(-90 158.9 161)">1U_10V_K</text>
<text x="109.8" y="163">100K_F</text>
<text x="157.5" y="162.3" transform="rotate(-90 157.5 162.3)">PC98</text>
<text x="83.2" y="168.5">PR82</text>
<text x="83.2" y="170.1">100K_J</text>
<text x="96.9" y="171.2">Q50A</text>
<text x="96.9" y="172.8">2N7002DW-7-F</text>
<text x="109.8" y="172.6">R577</text>
<text x="116.4" y="173.9" transform="rotate(-90 116.4 173.9)">PC194</text>
<text x="149.4" y="173.3">PJ10</text>
<text x="60.4" y="176.7">PR267</text>
<text x="60.4" y="178.1">0R</text>
<text x="84.5" y="178.1">Q50B</text>
<text x="84.5" y="179.7">2N7002DW-7-F</text>
<text x="109.8" y="175.3">100K_F</text>
<text x="117.8" y="174.8" transform="rotate(-90 117.8 174.8)">1U_10V_K</text>
<text x="148.2" y="178.1">jump_gap_open_161x54</text>
<text x="60.4" y="184.9">PR268</text>
<text x="127.4" y="180.1" transform="rotate(-90 127.4 180.1)">PC86</text>
<text x="128.8" y="180.4" transform="rotate(-90 128.8 180.4)">0.1U_6.3V_K</text>
<text x="132.9" y="180.1" transform="rotate(-90 132.9 180.1)">PC87</text>
<text x="134.2" y="180.1" transform="rotate(-90 134.2 180.1)">10U_6.3V_Y</text>
<text x="138.3" y="180.1" transform="rotate(-90 138.3 180.1)">PC88</text>
<text x="139.7" y="181.5" transform="rotate(-90 139.7 181.5)">10U_6.3V_Y</text>
<text x="57.7" y="187.7">NC_0</text>
<text x="69.8" y="187.6" transform="rotate(-90 69.8 187.6)">PC197</text>
<text x="71.1" y="189.7" transform="rotate(-90 71.1 189.7)">NC_1U_10V_K</text>
</g>
<g font-size="1.2">
<text x="182.5" y="14.8">+VIN</text>
<text x="54.9" y="23.1">+3.3VDual</text>
<text x="132.8" y="23.7" transform="rotate(-90 132.8 23.7)">1</text>
<text x="139.7" y="23.7" transform="rotate(-90 139.7 23.7)">1</text>
<text x="146.5" y="23.7" transform="rotate(-90 146.5 23.7)">1</text>
<text x="168.5" y="18.9">1</text>
<text x="173.8" y="18.9">2</text>
<text x="57.4" y="29.2" transform="rotate(-90 57.4 29.2)">2</text>
<text x="119.1" y="27.9" transform="rotate(-90 119.1 27.9)">5</text>
<text x="130.1" y="27.7" transform="rotate(-90 130.1 27.7)">0603_X5R</text>
<text x="132.8" y="27.7" transform="rotate(-90 132.8 27.7)">2</text>
<text x="135.3" y="27.7" transform="rotate(-90 135.3 27.7)">1206_X5R</text>
<text x="139.7" y="27.7" transform="rotate(-90 139.7 27.7)">2</text>
<text x="142.2" y="29.1" transform="rotate(-90 142.2 29.1)">1206_X5R</text>
<text x="146.5" y="27.7" transform="rotate(-90 146.5 27.7)">2</text>
<text x="31.6" y="35.4">+3.3VDual</text>
<text x="57.4" y="35.9" transform="rotate(-90 57.4 35.9)">1</text>
<text x="59" y="34.6">0402</text>
<text x="113.6" y="34">4</text>
<text x="168.5" y="35.4">1</text>
<text x="173.8" y="35.4">2</text>
<text x="34" y="41.6" transform="rotate(-90 34 41.6)">2</text>
<text x="62.9" y="38.1">1</text>
<text x="65.9" y="36.8">0402</text>
<text x="69.6" y="38.1">2</text>
<text x="90.6" y="40.9">0603_X5R</text>
<text x="117.7" y="37.3" transform="rotate(-90 117.7 37.3)">1</text>
<text x="119.1" y="37.3" transform="rotate(-90 119.1 37.3)">2</text>
<text x="120.5" y="37.3" transform="rotate(-90 120.5 37.3)">3</text>
<text x="135.6" y="36.7">1</text>
<text x="143.6" y="36.7">2</text>
<text x="189.3" y="36.8">CPU_VDDIO_SUS</text>
<text x="35.7" y="46.9">0402</text>
<text x="49.1" y="46.9" transform="rotate(-90 49.1 46.9)">2</text>
<text x="49.1" y="42.9" transform="rotate(-90 49.1 42.9)">1</text>
<text x="90.3" y="44.3" transform="rotate(-90 90.3 44.3)">1</text>
<text x="93" y="42.2">1</text>
<text x="97" y="42.2">2</text>
<text x="115" y="45.7" transform="rotate(-90 115 45.7)">5</text>
<text x="125.9" y="47.1" transform="rotate(-90 125.9 47.1)">5</text>
<text x="132.8" y="45.7" transform="rotate(-90 132.8 45.7)">1</text>
<text x="134.2" y="42.2">1</text>
<text x="142.3" y="42.2">2</text>
<text x="168.5" y="42.2">1</text>
<text x="173.8" y="42.2">2</text>
<text x="34" y="48.3" transform="rotate(-90 34 48.3)">1</text>
<text x="36.8" y="51.8">1</text>
<text x="36.8" y="53.2">1</text>
<text x="39.8" y="50.5">0402</text>
<text x="43.5" y="51.8">2</text>
<text x="43.5" y="53.2">2</text>
<text x="54.7" y="48.7" transform="rotate(-90 54.7 48.7)">0402_NPO</text>
<text x="67" y="50.5">1</text>
<text x="67" y="53.2">3</text>
<text x="79.2" y="50.5">11</text>
<text x="79.2" y="53.2">9</text>
<text x="79.2" y="51.8">10</text>
<text x="90.3" y="51" transform="rotate(-90 90.3 51)">2</text>
<text x="92.8" y="49.7">0603</text>
<text x="93" y="53.2">1</text>
<text x="99.8" y="53.2">2</text>
<text x="109.5" y="51.8">4</text>
<text x="120.5" y="53.2">4</text>
<text x="132.8" y="52.4" transform="rotate(-90 132.8 52.4)">2</text>
<text x="134.5" y="52.2">0603</text>
<text x="150.6" y="53.8" transform="rotate(-90 150.6 53.8)">2</text>
<text x="150.6" y="48.4" transform="rotate(-90 150.6 48.4)">1</text>
<text x="157.5" y="53.8" transform="rotate(-90 157.5 53.8)">2</text>
<text x="157.5" y="48.4" transform="rotate(-90 157.5 48.4)">1</text>
<text x="164.3" y="52.4" transform="rotate(-90 164.3 52.4)">2</text>
<text x="164.3" y="48.4" transform="rotate(-90 164.3 48.4)">1</text>
<text x="38.5" y="58.7">0402</text>
<text x="49.1" y="59.4" transform="rotate(-90 49.1 59.4)">1</text>
<text x="57.4" y="58" transform="rotate(-90 57.4 58)">1</text>
<text x="61.5" y="58" transform="rotate(-90 61.5 58)">1</text>
<text x="79.2" y="57.3">6</text>
<text x="79.2" y="54.6">8</text>
<text x="79.2" y="55.9">7</text>
<text x="113.6" y="55.1" transform="rotate(-90 113.6 55.1)">1</text>
<text x="115" y="55.1" transform="rotate(-90 115 55.1)">2</text>
<text x="116.3" y="55.1" transform="rotate(-90 116.3 55.1)">3</text>
<text x="124.6" y="56.5" transform="rotate(-90 124.6 56.5)">1</text>
<text x="125.9" y="56.5" transform="rotate(-90 125.9 56.5)">2</text>
<text x="127.3" y="56.5" transform="rotate(-90 127.3 56.5)">3</text>
<text x="132.8" y="59.3" transform="rotate(-90 132.8 59.3)">2</text>
<text x="132.8" y="55.3" transform="rotate(-90 132.8 55.3)">1</text>
<text x="134.5" y="59">0603_X7R</text>
<text x="168.5" y="56.5" transform="rotate(-90 168.5 56.5)">0402_X5R</text>
<text x="47.8" y="63.4" transform="rotate(-90 47.8 63.4)">0603_X5R</text>
<text x="49.1" y="63.4" transform="rotate(-90 49.1 63.4)">2</text>
<text x="57.4" y="64.7" transform="rotate(-90 57.4 64.7)">2</text>
<text x="57.4" y="61.7" transform="rotate(-90 57.4 61.7)">0402</text>
<text x="61.5" y="64.7" transform="rotate(-90 61.5 64.7)">2</text>
<text x="65.7" y="64.5" transform="rotate(-90 65.7 64.5)">0402</text>
<text x="67.2" y="61.7">null</text>
<text x="80.7" y="64.7" transform="rotate(-90 80.7 64.7)">2</text>
<text x="80.7" y="60.8" transform="rotate(-90 80.7 60.8)">1</text>
<text x="82.3" y="64.2">0805_X5R</text>
<text x="91.9" y="60.1">+5VDual</text>
<text x="134.5" y="61.3">update on rev:1.1</text>
<text x="60.1" y="75.9" transform="rotate(-90 60.1 75.9)">2</text>
<text x="87.6" y="72.4">2</text>
<text x="89.2" y="77.9">0402</text>
<text x="94.3" y="72.4">1</text>
<text x="60.1" y="82.6" transform="rotate(-90 60.1 82.6)">1</text>
<text x="61.8" y="79.9">0402</text>
<text x="87.8" y="149.3">CPU_VDDIO_SUS</text>
<text x="128.7" y="153.3">1</text>
<text x="142.3" y="153.3">6</text>
<text x="166" y="150.6">+3.3VDual</text>
<text x="78.2" y="160.2">+3.3VDual</text>
<text x="98.5" y="160.8" transform="rotate(-90 98.5 160.8)">1</text>
<text x="98.5" y="156.8" transform="rotate(-90 98.5 156.8)">2</text>
<text x="100.2" y="160.8">0603_X5R</text>
<text x="108.1" y="158.2" transform="rotate(-90 108.1 158.2)">1</text>
<text x="128.7" y="156.1">2</text>
<text x="128.7" y="158.8">3</text>
<text x="128.7" y="161.6">4</text>
<text x="142.3" y="156.1">5</text>
<text x="142.3" y="158.8">7</text>
<text x="142.3" y="161.6">8</text>
<text x="161.6" y="159.5" transform="rotate(-90 161.6 159.5)">1</text>
<text x="80.7" y="166.4" transform="rotate(-90 80.7 166.4)">2</text>
<text x="108.1" y="164.9" transform="rotate(-90 108.1 164.9)">2</text>
<text x="109.8" y="164.6">0402</text>
<text x="142.3" y="164.3">9</text>
<text x="160.3" y="163.5" transform="rotate(-90 160.3 163.5)">0603_X5R</text>
<text x="161.6" y="163.5" transform="rotate(-90 161.6 163.5)">2</text>
<text x="80.7" y="173.1" transform="rotate(-90 80.7 173.1)">1</text>
<text x="83.2" y="171.7">0402</text>
<text x="88.9" y="173.9">5</text>
<text x="93" y="169.1" transform="rotate(-90 93 169.1)">3</text>
<text x="108.1" y="170.5" transform="rotate(-90 108.1 170.5)">1</text>
<text x="120.5" y="170.5" transform="rotate(-90 120.5 170.5)">1</text>
<text x="157.8" y="172.6">MEM_VTT</text>
<text x="60.4" y="179.4">0402</text>
<text x="80.7" y="176" transform="rotate(-90 80.7 176)">6</text>
<text x="93" y="177.2" transform="rotate(-90 93 177.2)">4</text>
<text x="108.1" y="177.2" transform="rotate(-90 108.1 177.2)">2</text>
<text x="109.8" y="177">0402</text>
<text x="119.1" y="174.5" transform="rotate(-90 119.1 174.5)">0603_X5R</text>
<text x="120.5" y="174.5" transform="rotate(-90 120.5 174.5)">2</text>
<text x="125.9" y="178.6" transform="rotate(-90 125.9 178.6)">2</text>
<text x="125.9" y="174.6" transform="rotate(-90 125.9 174.6)">1</text>
<text x="130.1" y="180" transform="rotate(-90 130.1 180)">0402_X5R</text>
<text x="131.4" y="178.6" transform="rotate(-90 131.4 178.6)">2</text>
<text x="131.4" y="174.6" transform="rotate(-90 131.4 174.6)">1</text>
<text x="136.9" y="178.6" transform="rotate(-90 136.9 178.6)">2</text>
<text x="136.9" y="174.6" transform="rotate(-90 136.9 174.6)">1</text>
<text x="147.9" y="175.3">1</text>
<text x="153.2" y="175.3">2</text>
<text x="58.8" y="180.8">1</text>
<text x="65.5" y="180.8">2</text>
<text x="73.8" y="184.2" transform="rotate(-90 73.8 184.2)">1</text>
<text x="76.6" y="180.8">2</text>
<text x="80.7" y="184.1" transform="rotate(-90 80.7 184.1)">1</text>
<text x="135.6" y="180.1" transform="rotate(-90 135.6 180.1)">0805_Y5V</text>
<text x="141.1" y="181.5" transform="rotate(-90 141.1 181.5)">0805_Y5V</text>
<text x="58.8" y="186.2">1</text>
<text x="63.1" y="187.7">0402</text>
<text x="65.5" y="186.2">2</text>
<text x="72.5" y="188.2" transform="rotate(-90 72.5 188.2)">0603_X5R</text>
<text x="73.8" y="188.2" transform="rotate(-90 73.8 188.2)">2</text>
<text x="230.5" y="200">Title</text>
<text x="230.5" y="202.8">Size</text>
<text x="236" y="202.8">Document Number</text>
<text x="270.3" y="202.8">Rev</text>
<text x="230.5" y="206.9">Date:</text>
<text x="230.5" y="204.1">C</text>
<text x="236" y="206.9">Thursday, August 05, 2010</text>
<text x="255.2" y="206.9">Sheet</text>
<text x="262" y="206.9">9</text>
<text x="266.1" y="206.9">of</text>
<text x="270.3" y="206.9">54</text>
<text x="271.6" y="204.1">1.0</text>
</g>
<g font-size="1.2" fill="#f00">
<text x="133.4" y="18.9">DDR_DCBATOUT</text>
<text x="75.6" y="39">VDRAM_PWRGD</text>
<text x="86.6" y="39">49</text>
<text x="153.9" y="42.2">DDR_OUT1</text>
<text x="14.5" y="52.6">49 VDDIO_SUS_EN_EC</text>
<text x="16.2" y="53.9">11,27,46,49</text>
<text x="23.8" y="53.9">SLP_S5#</text>
<text x="60.7" y="53.2">DDR_S5</text>
<text x="60.7" y="51.9">DDR_TRIP 2</text>
<text x="82.6" y="53.2">DDR_DH</text>
<text x="82.6" y="51.9">DDR_BST</text>
<text x="60.7" y="54.6">DDR_VFB 4</text>
<text x="62" y="56">DDR_RF5</text>
<text x="82.6" y="54.6">DDR_LX</text>
<text x="82.6" y="57.3">DDR_DL</text>
<text x="105" y="76">16</text>
<text x="107.2" y="76">CPU_VDDIO_SUS_FB_H</text>
<text x="143.5" y="170.4">+0_75VRUN</text>
<text x="32.1" y="181.5">7,11,27,40,49,51</text>
<text x="42.6" y="181.5">SLP_S3#</text>
<text x="39.8" y="187">49</text>
<text x="43" y="187">MEM_VTT_EN</text>
</g>
<g font-size="1.2" fill="#00f">
<text x="119.8" y="29.9">D</text>
<text x="115.5" y="34.2">G</text>
<text x="119.7" y="35.1">S</text>
<text x="115.7" y="47.8">D</text>
<text x="111.4" y="52">G</text>
<text x="115.5" y="53">S</text>
<text x="122.4" y="53.4">G</text>
<text x="126.6" y="49.1">D</text>
<text x="151.3" y="50.5">+</text>
<text x="158.2" y="50.5">+</text>
<text x="126.5" y="54.3">S</text>
<text x="90.6" y="173.8">G</text>
<text x="93.3" y="171">D</text>
<text x="81" y="177.9">D</text>
<text x="93.3" y="175.2">S</text>
<text x="78.2" y="180.7">G</text>
<text x="81" y="182">S</text>
</g>
<g font-size="1.2" fill="#004080">
<text x="69.3" y="51.3">PGOOD</text>
<text x="69.3" y="52.7">TRIP</text>
<text x="74.3" y="52.7">VBST</text>
<text x="74.8" y="51.3">GND</text>
<text x="69.3" y="54.1">EN</text>
<text x="69.3" y="55.4">VFB</text>
<text x="69.3" y="56.8">RF</text>
<text x="74.1" y="54.1">DRVH</text>
<text x="74.3" y="58.2">DRVL</text>
<text x="74.8" y="56.8">V5IN</text>
<text x="75.5" y="55.4">SW</text>
<text x="131" y="154.2">VIN</text>
<text x="136.6" y="154.2">VCNTL</text>
<text x="131" y="156.9">GND2</text>
<text x="131" y="159.7">REFEN</text>
<text x="138.2" y="156.9">NC1</text>
<text x="138.2" y="159.7">NC2</text>
<text x="131" y="162.4">VOUT</text>
<text x="137.2" y="165.2">GND1</text>
<text x="138.2" y="162.4">NC3</text>
</g>
<g font-size="1">
<text x="28.8" y="1">5</text>
<text x="83.7" y="1">4</text>
<text x="138.6" y="1">3</text>
<text x="193.4" y="1">2</text>
<text x="248.3" y="1">1</text>
<text x=".4" y="28">D</text>
<text x="276.1" y="28">D</text>
<text x=".4" y="79.4">C</text>
<text x="276.1" y="79.4">C</text>
<text x=".4" y="130.9">B</text>
<text x="276.1" y="130.9">B</text>
<text x=".4" y="182.3">A</text>
<text x="276.1" y="182.3">A</text>
<text x="28.8" y="208.2">5</text>
<text x="83.7" y="208.2">4</text>
<text x="138.6" y="208.2">3</text>
<text x="193.4" y="208.2">2</text>
<text x="248.3" y="208.2">1</text>
</g>
</svg>
